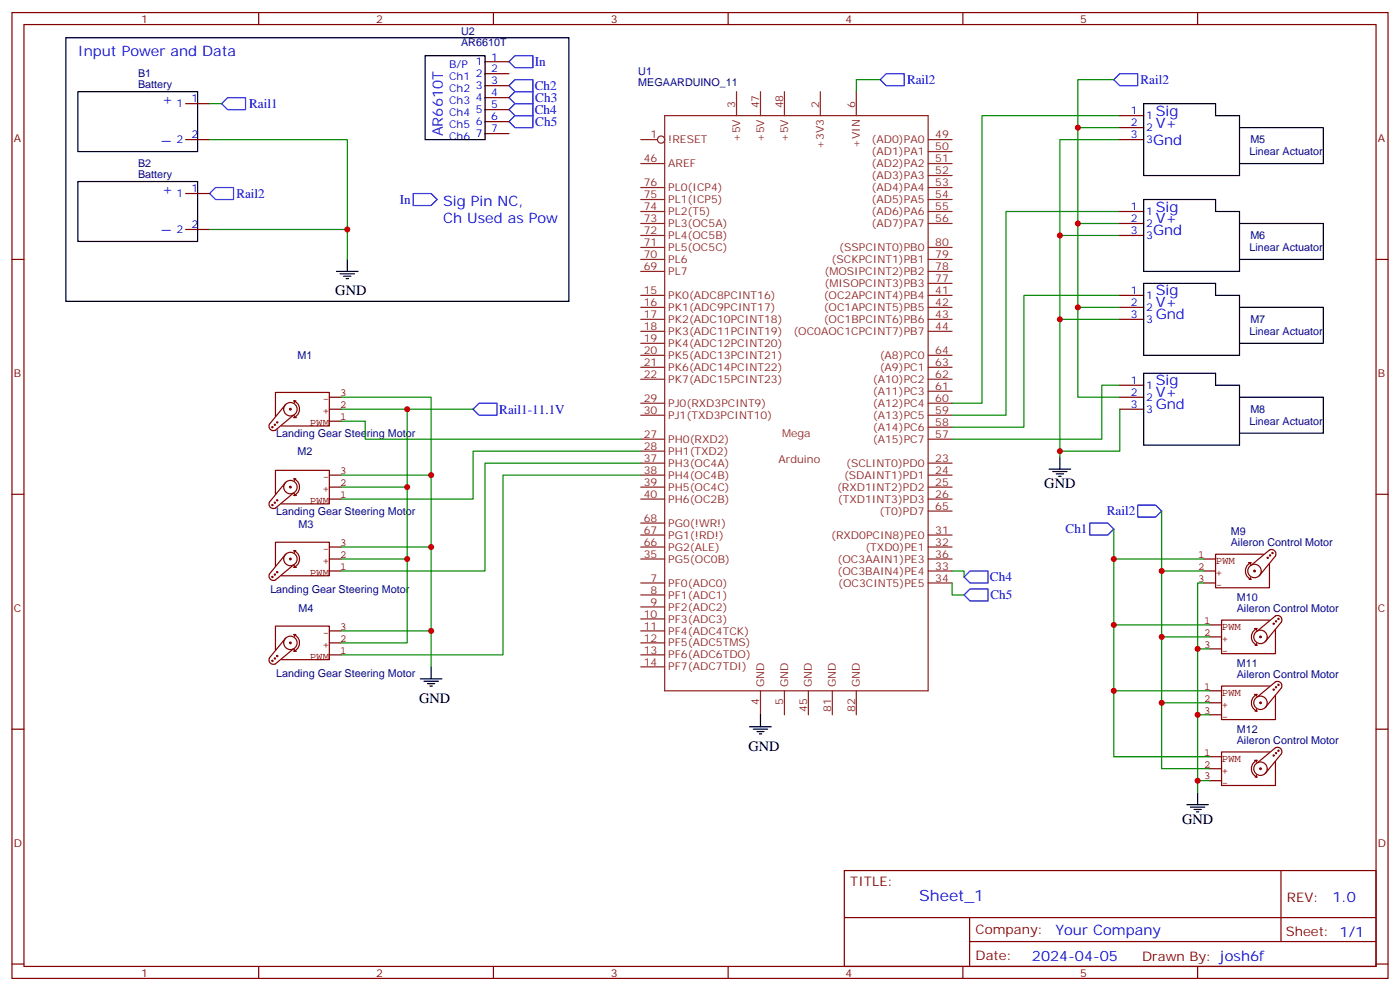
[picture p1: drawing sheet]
<svg xmlns="http://www.w3.org/2000/svg" width="412mm" height="292mm" viewBox="0 0 412 292" stroke-linecap="round" stroke-linejoin="round" font-family="sans-serif">
<g fill="none" stroke="#870000" stroke-width=".35">
<path d="M3.5 3.7h405.4v284.3h-405.4zM7.1 7.2h398.2v277.3h-398.2zM76.2 3.7v3.5M142.9 18.2h7M145.3 3.7v3.5M214.5 3.7v3.5M283.6 3.7v3.5M352.8 3.7v3.5M54.7 30.5h7M142.9 39.3h7M142.9 35.8h7M142.9 32.3h7"/>
<path d="M142.9 28.8h7M142.9 25.2h7M142.9 21.7h7M329.8 34h7.1M329.8 37.6h7.1M54.7 41.1h7M54.7 57h7M329.8 41.1h7.1M3.5 76.4h3.6M54.7 67.6h7M329.8 62.3h7.1M329.8 65.8h7.1"/>
<path d="M329.8 69.3h7.1M405.3 76.4h3.6M329.8 87h7.1M329.8 90.5h7.1M329.8 94h7.1M329.8 113.4h7.1M329.8 116.9h7.1M329.8 120.5h7.1M3.5 145.5h3.6M405.3 145.5h3.6M3.5 214.7h3.6M405.3 214.7h3.6"/>
<path d="M248.7 256.3h156.6v28.2h-156.6zM377.3 256.3v20.9M248.7 270.1h156.5M285.6 277.2h119.6M285.6 270.1v14.2M3.5 283.8h3.6M76.2 284.5v3.5M145.3 284.5v3.5M214.5 284.5v3.5M283.6 284.5v3.5M352.8 284.5v3.5M405.3 283.8h3.6"/>
</g>
<g fill="none" stroke="#8c2424" stroke-width=".35">
<path d="M195.8 34h77.6v169.4h-77.6zM217 27v7M224 27v7M231.1 27v7M241.7 27v7M252.2 27v7M188.7 58.7h7.1M188.7 55.2h7.1M188.7 48.2h7.1M188.7 41.1h5M273.4 58.7h7.1M273.4 55.2h7.1"/>
<path d="M273.4 51.7h7.1M273.4 48.2h7.1M273.4 44.6h7.1M273.4 41.1h7.1M188.7 65.8h7.1M188.7 62.3h7.1M188.7 76.4h7.1M188.7 72.8h7.1M188.7 69.3h7.1M188.7 79.9h7.1M273.4 65.8h7.1M273.4 62.3h7.1"/>
<path d="M273.4 76.4h7.1M273.4 72.8h7.1M273.4 79.9h7.1M188.7 87h7.1M188.7 90.5h7.1M188.7 94h7.1M188.7 97.5h7.1M273.4 83.4h7.1M273.4 87h7.1M273.4 90.5h7.1M273.4 94h7.1M273.4 97.5h7.1"/>
<path d="M188.7 118.7h7.1M188.7 101.1h7.1M188.7 104.6h7.1M188.7 108.1h7.1M188.7 111.7h7.1M273.4 118.7h7.1M273.4 104.6h7.1M273.4 108.1h7.1M273.4 111.7h7.1M273.4 115.2h7.1M188.7 129.3h7.1M188.7 132.8h7.1"/>
<path d="M188.7 139.9h7.1M188.7 122.2h7.1M188.7 136.3h7.1M273.4 129.3h7.1M273.4 139.9h7.1M273.4 122.2h7.1M273.4 125.8h7.1M273.4 136.3h7.1M188.7 143.4h7.1M188.7 146.9h7.1M188.7 157.5h7.1M188.7 154h7.1"/>
<path d="M273.4 143.4h7.1M273.4 146.9h7.1M273.4 150.5h7.1M273.4 157.5h7.1M188.7 171.6h7.1M188.7 178.7h7.1M188.7 175.2h7.1M188.7 161h7.1M188.7 164.6h7.1M273.4 171.6h7.1M273.4 161h7.1M273.4 164.6h7.1"/>
<path d="M273.4 168.1h7.1M188.7 185.7h7.1M188.7 182.2h7.1M188.7 189.3h7.1M188.7 192.8h7.1M188.7 196.3h7.1M224 203.4v7M231.1 203.4v7M238.1 203.4v7M245.2 203.4v7M252.2 203.4v7"/>
<circle cx="194.7" cy="41.1" r="1.06"/>
</g>
<g fill="none" stroke="#000" stroke-width=".35">
<path d="M19.4 11.1h148.2v77.6h-148.2zM125.2 16.4h17.7v24.7h-17.7zM22.9 27h35.3v17.6h-35.3zM336.9 30.5h21.2v3.5h7v17.7h-28.2zM365.1 37.6h24.7v10.6h-24.7M22.9 53.4h35.3v17.7h-35.3zM336.9 58.7h21.2v3.6h7v17.6h-28.2zM99.1 79.9h6.4M102.3 76.4v3.5M365.1 65.8h24.7v10.6h-24.7M100.2 80.6h4.2M101.2 81.3h2.2"/>
<path d="M102 82h.7M336.9 83.4h21.2v3.6h7v17.6h-28.2zM365.1 90.5h24.7v10.6h-24.7M336.9 109.9h21.2v3.5h7v17.7h-28.2zM365.1 116.9h24.7v10.6h-24.7M309 138.1h6.4M310.1 138.8h4.2M311.1 139.5h2.2M312.2 134.6v3.5M311.9 140.2h.7M123.8 199.8h6.4M127 196.3v3.5"/>
<path d="M124.9 200.6h4.2M125.9 201.3h2.2M126.6 202h.8M220.8 214h6.4M221.9 214.7h4.2M223 215.4h2.1M223.7 216.1h.7M224 210.4v3.6M349.6 236.9h6.4M350.7 237.6h4.2M351.7 238.3h2.1M352.4 239h.7"/>
<path d="M352.8 233.4v3.5"/>
</g>
<g fill="none" stroke="#00f" stroke-width=".35">
<path d="M149.9 18.2l1.8-1.8h5.3v3.5h-5.3zM67 28.8h5.3v3.5h-5.3l-1.7-1.8zM149.9 25.2l1.8-1.7h5.3v3.5h-5.3zM149.9 28.8l1.8-1.8h5.3v3.5h-5.3zM149.9 35.8l1.8-1.8h5.3v3.6h-5.3zM151.7 30.5h5.3v3.5h-5.3l-1.8-1.7zM259.3 23.5l1.8-1.8h5.2v3.5h-5.2zM329.8 21.7h5.3v3.5h-5.3l-1.7-1.7zM61.7 57l1.8-1.8h5.3v3.5h-5.3zM121.7 57h5.3l1.8 1.7-1.8 1.8h-5.3zM139.3 120.5l1.8-1.8h5.3v3.5h-5.3zM321 154h5.3l1.8 1.8-1.8 1.7h-5.3z"/>
<path d="M335.1 148.7h5.3l1.8 1.8-1.8 1.7h-5.3zM284 169.9l1.8-1.8h5.2v3.5h-5.2zM284 175.2l1.8-1.8h5.2v3.5h-5.2z"/>
</g>
<g fill="none" stroke="#850000" stroke-width=".35">
<path d="M84.1 119.1l-4.7 5.8a1.31 1.31 0 0 0 .2 1.5 1.31 1.31 0 0 0 1.5 .2l5.3-4.4M86.6 118a2.68 2.68 0 0 1 1.6 2.5 2.68 2.68 0 0 1-1.6 2.4M86.6 118h.5M86.6 118l.2 .5M97 116.9h3.5M80.1 125.6l.3 .2-.1 .1-.2-.1M80.8 124.9l.3 .2-.1 .1-.2-.1M81.1 122.6v-7.1h15.9v9.9h-14.1M81.5 124.2l.3 .2-.1 .1-.2-.1M83.6 120.3a1.98 1.98 0 0 1 3-1.5 1.98 1.98 0 0 1-.1 3.4 1.98 1.98 0 0 1-2.9-1.7M85.4 120.3l.4 .2-.3 .2-.2-.2M86.6 122.9h.7"/>
<path d="M86.8 122.4l-.2 .5M97 124h3.5M97 120.5h3.5M97 139.9h3.5M80.1 148.6l.3 .1-.1 .2-.2-.2M80.8 147.9l.3 .1-.1 .2-.2-.2M81.1 145.5v-7h15.9v9.8h-14.1M81.5 147.2l.3 .1-.1 .2-.2-.2M83.6 143.2a1.98 1.98 0 0 1 3-1.5 1.98 1.98 0 0 1-.1 3.4 1.98 1.98 0 0 1-2.9-1.7M84.1 142l-4.7 5.8a1.31 1.31 0 0 0 .2 1.5 1.31 1.31 0 0 0 1.5 .3l5.3-4.4M85.4 143.2l.4 .2-.3 .3-.2-.3M86.6 140.9a2.68 2.68 0 0 1 1.6 2.5 2.68 2.68 0 0 1-1.6 2.5"/>
<path d="M86.6 140.9h.5M86.6 140.9l.2 .6M86.6 145.9h.7M86.8 145.3l-.2 .6M97 146.9h3.5M97 143.4h3.5M80.1 169.7l.3 .2-.1 .1-.2-.1M80.8 169l.3 .2-.1 .1-.2-.1M81.1 166.7v-7.1h15.9v9.9h-14.1M81.5 168.3l.3 .2-.1 .1-.2-.1M83.6 164.4a1.98 1.98 0 0 1 3-1.5 1.98 1.98 0 0 1-.1 3.4 1.98 1.98 0 0 1-2.9-1.7M84.1 163.2l-4.7 5.8a1.31 1.31 0 0 0 .2 1.5 1.31 1.31 0 0 0 1.5 .2l5.3-4.4"/>
<path d="M85.4 164.4l.4 .2-.3 .2-.2-.2M86.6 162.1a2.68 2.68 0 0 1 1.6 2.5 2.68 2.68 0 0 1-1.6 2.4M86.6 162.1h.5M86.6 162.1l.2 .5M86.6 167h.7M86.8 166.5l-.2 .5M97 168.1h3.5M97 164.6h3.5M97 161h3.5M354.5 168.1h3.6M354.5 164.6h3.6M354.5 171.6h3.6"/>
<path d="M367.8 165.6h.7M367.9 170.6h.6M368.3 170l.2 .6M368.5 165.6l-.2 .6M368.5 165.6a2.68 2.68 0 0 0-1.6 2.5 2.68 2.68 0 0 0 1.6 2.5M368.7 166.3l5.2-4.4a1.31 1.31 0 0 1 1.6 .3 1.31 1.31 0 0 1 .2 1.5l-4.8 5.8M369.8 168.1l-.3-.2-.2 .2 .4 .2M371.5 168.1a1.98 1.98 0 0 0-2.9-1.7 1.98 1.98 0 0 0-.1 3.4 1.98 1.98 0 0 0 3-1.5M372.2 163.2h-14.1v9.8h15.8v-7M373.6 164.2l-.2-.2-.2 .2 .3 .1M374.3 163.5l-.2-.2-.2 .2 .4 .1M375 162.8l-.2-.2-.2 .2 .4 .1"/>
<path d="M80.1 194.4l.3 .2-.1 .1-.2-.1M80.8 193.7l.3 .2-.1 .1-.2-.1M81.1 191.4v-7.1h15.9v9.9h-14.1M81.5 193l.3 .1-.1 .2-.2-.2M83.6 189.1a1.98 1.98 0 0 1 3-1.5 1.98 1.98 0 0 1-.1 3.4 1.98 1.98 0 0 1-2.9-1.7M84.1 187.9l-4.7 5.8a1.31 1.31 0 0 0 .2 1.5 1.31 1.31 0 0 0 1.5 .2l5.3-4.4M85.4 189.1l.4 .2-.3 .2-.2-.2M86.6 186.8a2.68 2.68 0 0 1 1.6 2.5 2.68 2.68 0 0 1-1.6 2.4M86.6 186.8h.5M86.6 186.8l.2 .5M86.6 191.7h.7M86.8 191.2l-.2 .5"/>
<path d="M97 192.8h3.5M97 189.3h3.5M97 185.7h3.5M356.3 184h3.5M356.3 187.5h3.5M356.3 191h3.5M369.5 185h.7M369.7 190h.5M370.1 189.4l.1 .6M370.2 185l-.1 .6M370.2 185a2.68 2.68 0 0 0-1.6 2.5 2.68 2.68 0 0 0 1.6 2.5M370.4 185.7l5.3-4.4a1.31 1.31 0 0 1 1.5 .3 1.31 1.31 0 0 1 .3 1.5l-4.8 5.8"/>
<path d="M371.5 187.5l-.2-.2-.2 .2 .4 .2M373.3 187.5a1.98 1.98 0 0 0-2.9-1.7 1.98 1.98 0 0 0-.2 3.4 1.98 1.98 0 0 0 3.1-1.5M373.9 182.6h-14.1v9.8h15.9v-7M375.4 183.6l-.2-.2-.2 .2 .3 .1M376.1 182.9l-.2-.2-.2 .2 .3 .1M376.8 182.2l-.2-.2-.2 .2 .3 .1M356.3 203.4h3.5M356.3 206.9h3.5M356.3 210.4h3.5M369.5 204.4h.7M369.7 209.4h.5M370.1 208.8l.1 .6"/>
<path d="M370.2 204.4l-.1 .6M370.2 204.4a2.68 2.68 0 0 0-1.6 2.5 2.68 2.68 0 0 0 1.6 2.5M370.4 205.1l5.3-4.4a1.31 1.31 0 0 1 1.5 .3 1.31 1.31 0 0 1 .3 1.5l-4.8 5.8M371.5 206.9l-.2-.2-.2 .2 .4 .2M373.3 206.9a1.98 1.98 0 0 0-2.9-1.7 1.98 1.98 0 0 0-.2 3.4 1.98 1.98 0 0 0 3.1-1.5M373.9 202h-14.1v9.8h15.9v-7M375.4 203l-.2-.2-.2 .2 .3 .1M376.1 202.3l-.2-.2-.2 .2 .3 .1M376.8 201.6l-.2-.2-.2 .2 .3 .1M356.3 222.8h3.5M356.3 226.3h3.5M356.3 229.8h3.5"/>
<path d="M369.5 223.8h.7M369.7 228.8h.5M370.1 228.2l.1 .6M370.2 223.8l-.1 .6M370.2 223.8a2.68 2.68 0 0 0-1.6 2.5 2.68 2.68 0 0 0 1.6 2.5M370.4 224.5l5.3-4.4a1.31 1.31 0 0 1 1.5 .3 1.31 1.31 0 0 1 .3 1.5l-4.8 5.8M371.5 226.3l-.2-.2-.2 .2 .4 .2M373.3 226.3a1.98 1.98 0 0 0-2.9-1.7 1.98 1.98 0 0 0-.2 3.4 1.98 1.98 0 0 0 3.1-1.5M373.9 221.4h-14.1v9.8h15.9v-7M375.4 222.4l-.2-.2-.2 .2 .3 .1M376.1 221.7l-.2-.2-.2 .2 .3 .1M376.8 221l-.2-.2-.2 .2 .3 .1"/>
</g>
<g fill="none" stroke="#008700" stroke-width=".35">
<path d="M61.7 30.5h3.6M259.3 23.5h-7.1v3.5M317.5 37.6h12.3M328.1 23.5h-10.6v93.4h12.3M329.8 34h-40.5v84.7h-8.8M61.7 41.1h40.6v26.5M329.8 41.1h-17.6v93.5M61.7 67.6h40.6v8.8M312.2 69.3h17.6M317.5 65.8h12.3M329.8 62.3h-33.5v59.9h-15.8M312.2 94h17.6"/>
<path d="M317.5 90.5h12.3M329.8 87h-28.2v38.8h-21.1M100.5 116.9h26.5v23M329.8 113.4h-5.2v15.9h-44.1M100.5 124h7.1v5.3h81.1M100.5 139.9h26.5v21.1M100.5 120.5h19.4M139.3 120.5h-19.4v68.8h-19.4M188.7 132.8h-49.4v14.1h-38.8M188.7 136.3h-45.8v31.8h-42.4M188.7 139.9h-40.5v52.9h-47.7M329.8 120.5v12.3h-17.6"/>
<path d="M100.5 143.4h19.4M328.1 155.8v67h28.2M342.2 150.5v75.8h14.1M100.5 161h26.5v24.7M100.5 164.6h19.4M280.5 168.1h3.5v1.8M280.5 171.6v3.6h3.5M328.1 164.6h26.4M342.2 168.1h12.3M354.5 171.6h-1.7v61.8M100.5 185.7h26.5v10.6M328.1 184h28.2"/>
<path d="M342.2 187.5h14.1M352.8 191h3.5M328.1 203.4h28.2M342.2 206.9h14.1M352.8 210.4h3.5M352.8 229.8h3.5"/>
</g>
<g fill="#c00">
<circle cx="119.9" cy="120.5" r=".88"/>
<circle cx="119.9" cy="143.4" r=".88"/>
<circle cx="119.9" cy="164.6" r=".88"/>
<circle cx="127" cy="139.9" r=".88"/>
<circle cx="127" cy="161" r=".88"/>
<circle cx="127" cy="185.7" r=".88"/>
<circle cx="317.5" cy="90.5" r=".88"/>
<circle cx="317.5" cy="65.8" r=".88"/>
<circle cx="317.5" cy="37.6" r=".88"/>
<circle cx="102.3" cy="67.6" r=".88"/>
<circle cx="312.2" cy="94" r=".88"/>
<circle cx="312.2" cy="69.3" r=".88"/>
<circle cx="312.2" cy="132.8" r=".88"/>
<circle cx="328.1" cy="203.4" r=".88"/>
<circle cx="328.1" cy="164.6" r=".88"/>
<circle cx="328.1" cy="184" r=".88"/>
<circle cx="342.2" cy="206.9" r=".88"/>
<circle cx="342.2" cy="187.5" r=".88"/>
<circle cx="342.2" cy="168.1" r=".88"/>
<circle cx="352.8" cy="229.8" r=".88"/>
<circle cx="352.8" cy="210.4" r=".88"/>
<circle cx="352.8" cy="191" r=".88"/>
</g>
<text font-size="4.6" fill="#00f" x="270.8" y="265.3">Sheet_1</text>
<g font-size="4.2" fill="#00f">
<text x="22.9" y="16.4">Input Power and Data</text>
<text x="47.6" y="30.5">+</text>
<text x="340.4" y="34">Sig</text>
<text x="47.6" y="41.1">_</text>
<text x="130.4" y="40.2" transform="rotate(-90 130.4 40.2)">AR6610T</text>
<text x="340.4" y="37.6">V+</text>
<text x="339.7" y="42.7">Gnd</text>
<text x="47.6" y="57">+</text>
<text x="130.5" y="60.5">Sig Pin NC,</text>
<text x="130.5" y="65.8">Ch Used as Pow</text>
<text x="340.4" y="65.8">V+</text>
<text x="340.4" y="62.3">Sig</text>
<text x="47.6" y="67.6">_</text>
<text x="339.7" y="69.2">Gnd</text>
<text x="340.4" y="87">Sig</text>
<text x="340.4" y="90.5">V+</text>
<text x="340.4" y="94">Gnd</text>
<text x="340.4" y="113.4">Sig</text>
<text x="340.4" y="116.9">V+</text>
<text x="340.4" y="120.5">Gnd</text>
<text x="392.5" y="265.6">1.0</text>
<text x="310.9" y="275.1">Your Company</text>
<text x="304" y="282.9">2024-04-05</text>
</g>
<g font-size="4.2">
<text x="98.8" y="87">GND</text>
<text x="307.6" y="143.8">GND</text>
<text x="123.5" y="206.9">GND</text>
<text x="220.5" y="221">GND</text>
<text x="348.2" y="242.5">GND</text>
</g>
<g font-size="3.9" fill="#00f">
<text x="157.6" y="19.5">In</text>
<text x="157.6" y="26.6">Ch2</text>
<text x="267.2" y="24.8">Rail2</text>
<text x="336" y="24.8">Rail2</text>
<text x="73.4" y="31.8">Rail1</text>
<text x="157.6" y="33.6">Ch4</text>
<text x="157.7" y="30.1">Ch3</text>
<text x="157.7" y="37.1">Ch5</text>
<text x="69.6" y="58.3">Rail2</text>
<text x="117.8" y="59.9">In</text>
<text x="147.1" y="121.8">Rail1-11.1V</text>
<text x="326.1" y="151.6">Rail2</text>
<text x="313.9" y="157">Ch1</text>
<text x="291.6" y="171.2">Ch4</text>
<text x="291.7" y="176.5">Ch5</text>
</g>
<g font-size="3.9" fill="#800">
<text x="250.5" y="260.9">TITLE:</text>
<text x="379.1" y="265.6">REV:</text>
<text x="287.4" y="275.1">Company:</text>
<text x="378.7" y="275.7">Sheet: 1/1</text>
<text x="287.4" y="282.8">Date:</text>
<text x="336.4" y="282.8">Drawn By: josh6f</text>
</g>
<g font-size="3.2" fill="#800">
<text x="41.6" y="6.7">1</text>
<text x="110.8" y="6.7">2</text>
<text x="179.9" y="6.7">3</text>
<text x="249.1" y="6.7">4</text>
<text x="318.2" y="6.7">5</text>
<text x="4.1" y="41.8">A</text>
<text x="405.9" y="41.8">A</text>
<text x="4.1" y="110.9">B</text>
<text x="405.9" y="110.9">B</text>
<text x="4.1" y="180.1">C</text>
<text x="405.9" y="180.1">C</text>
<text x="4.1" y="249.2">D</text>
<text x="405.9" y="249.2">D</text>
<text x="41.6" y="287.5">1</text>
<text x="110.8" y="287.5">2</text>
<text x="179.9" y="287.5">3</text>
<text x="249.1" y="287.5">4</text>
<text x="318.2" y="287.5">5</text>
</g>
<g font-size="3.2" fill="#000080">
<text x="135.8" y="10.3">U2</text>
<text x="135.8" y="13.5">AR6610T</text>
<text x="40.7" y="22.6">B1</text>
<text x="188" y="22">U1</text>
<text x="40.7" y="25.8">Battery</text>
<text x="188" y="25.2">MEGAARDUINO_11</text>
<text x="368.1" y="45.8">Linear Actuator</text>
<text x="368.3" y="42.2">M5</text>
<text x="40.7" y="52.3">Battery</text>
<text x="40.7" y="49.1">B2</text>
<text x="368.3" y="70.5">M6</text>
<text x="368.1" y="74">Linear Actuator</text>
<text x="368.3" y="95.1">M7</text>
<text x="368.1" y="98.7">Linear Actuator</text>
<text x="87.7" y="105.8">M1</text>
<text x="368.1" y="125.1">Linear Actuator</text>
<text x="368.3" y="121.6">M8</text>
<text x="81.4" y="128.7">Landing Gear Steering Motor</text>
<text x="87.7" y="134">M2</text>
<text x="81.4" y="151.6">Landing Gear Steering Motor</text>
<text x="88" y="155.4">M3</text>
<text x="362.6" y="160.7">Aileron Control Motor</text>
<text x="362.6" y="157.5">M9</text>
<text x="79.6" y="174.6">Landing Gear Steering Motor</text>
<text x="364.3" y="176.9">M10</text>
<text x="88" y="180.1">M4</text>
<text x="364.3" y="180.1">Aileron Control Motor</text>
<text x="364.3" y="196.3">M11</text>
<text x="81.4" y="199.3">Landing Gear Steering Motor</text>
<text x="364.3" y="199.5">Aileron Control Motor</text>
<text x="364.3" y="215.7">M12</text>
<text x="364.3" y="218.9">Aileron Control Motor</text>
</g>
<g font-size="3.2" fill="#00f">
<text x="144.6" y="17.8">1</text>
<text x="132.3" y="23.5">Ch1</text>
<text x="132.3" y="19.9">B/P</text>
<text x="140.2" y="22.8">2</text>
<text x="140.2" y="19.2">1</text>
<text x="144.6" y="21.3">2</text>
<text x="132.3" y="27">Ch2</text>
<text x="140.2" y="29.8">4</text>
<text x="140.2" y="26.3">3</text>
<text x="144.6" y="28.4">4</text>
<text x="144.6" y="24.9">3</text>
<text x="52" y="31.6">1</text>
<text x="56.4" y="30.2">1</text>
<text x="132.3" y="34">Ch4</text>
<text x="132.3" y="30.5">Ch3</text>
<text x="140.2" y="33.3">5</text>
<text x="144.6" y="35.5">6</text>
<text x="144.6" y="31.9">5</text>
<text x="333.1" y="33.7">1</text>
<text x="337.6" y="35.1">1</text>
<text x="56.4" y="40.7">2</text>
<text x="132.3" y="41.1">Ch6</text>
<text x="132.3" y="37.6">Ch5</text>
<text x="140.2" y="40.4">7</text>
<text x="140.2" y="36.9">6</text>
<text x="144.6" y="39">7</text>
<text x="333.1" y="37.2">2</text>
<text x="333.1" y="40.7">3</text>
<text x="337.6" y="38.6">2</text>
<text x="52" y="42.2">2</text>
<text x="337.6" y="42.2">3</text>
<text x="52" y="58">1</text>
<text x="56.4" y="56.6">1</text>
<text x="333.1" y="61.9">1</text>
<text x="333.1" y="65.4">2</text>
<text x="337.6" y="63.3">1</text>
<text x="52" y="68.6">2</text>
<text x="56.4" y="67.2">2</text>
<text x="333.1" y="69">3</text>
<text x="337.6" y="66.9">2</text>
<text x="337.6" y="70.4">3</text>
<text x="333.1" y="86.6">1</text>
<text x="337.6" y="88">1</text>
<text x="333.1" y="90.1">2</text>
<text x="333.1" y="93.7">3</text>
<text x="337.6" y="91.5">2</text>
<text x="337.6" y="95.1">3</text>
<text x="333.1" y="113.1">1</text>
<text x="333.1" y="116.6">2</text>
<text x="337.6" y="114.5">1</text>
<text x="337.6" y="118">2</text>
<text x="333.1" y="120.1">3</text>
<text x="337.6" y="121.5">3</text>
</g>
<g font-size="3.2" fill="#8d2323">
<text x="216.6" y="31.9" transform="rotate(-90 216.6 31.9)">3</text>
<text x="223.7" y="31.9" transform="rotate(-90 223.7 31.9)">47</text>
<text x="230.7" y="31.9" transform="rotate(-90 230.7 31.9)">48</text>
<text x="241.3" y="31.9" transform="rotate(-90 241.3 31.9)">2</text>
<text x="251.9" y="31.9" transform="rotate(-90 251.9 31.9)">6</text>
<text x="191.7" y="40.7">1</text>
<text x="218" y="41.9" transform="rotate(-90 218 41.9)">+5V</text>
<text x="225.1" y="41.9" transform="rotate(-90 225.1 41.9)">+5V</text>
<text x="232.1" y="41.9" transform="rotate(-90 232.1 41.9)">+5V</text>
<text x="275.5" y="40.7">49</text>
<text x="189.6" y="47.8">46</text>
<text x="196.8" y="42.2">!RESET</text>
<text x="242.7" y="43.9" transform="rotate(-90 242.7 43.9)">+3V3</text>
<text x="253.3" y="43.6" transform="rotate(-90 253.3 43.6)">+VIN</text>
<text x="256.7" y="45.7">(AD1)PA1</text>
<text x="256.7" y="42.2">(AD0)PA0</text>
<text x="275.5" y="47.8">51</text>
<text x="275.5" y="44.3">50</text>
<text x="196.8" y="49.2">AREF</text>
<text x="256.7" y="52.7">(AD3)PA3</text>
<text x="256.7" y="49.2">(AD2)PA2</text>
<text x="275.5" y="51.3">52</text>
<text x="189.6" y="54.9">76</text>
<text x="189.6" y="58.4">75</text>
<text x="196.8" y="56.3">PL0(ICP4)</text>
<text x="196.8" y="59.8">PL1(ICP5)</text>
<text x="256.7" y="59.8">(AD5)PA5</text>
<text x="256.7" y="56.3">(AD4)PA4</text>
<text x="275.5" y="58.4">54</text>
<text x="275.5" y="54.9">53</text>
<text x="189.6" y="61.9">74</text>
<text x="189.6" y="65.4">73</text>
<text x="196.8" y="63.3">PL2(T5)</text>
<text x="256.7" y="63.3">(AD6)PA6</text>
<text x="275.5" y="65.4">56</text>
<text x="275.5" y="61.9">55</text>
<text x="189.6" y="69">72</text>
<text x="196.8" y="66.9">PL3(OC5A)</text>
<text x="196.8" y="70.4">PL4(OC5B)</text>
<text x="256.7" y="66.9">(AD7)PA7</text>
<text x="189.6" y="72.5">71</text>
<text x="189.6" y="76">70</text>
<text x="196.8" y="73.9">PL5(OC5C)</text>
<text x="196.8" y="77.4">PL6</text>
<text x="245" y="77.4">(SCKPCINT1)PB1</text>
<text x="247.2" y="73.9">(SSPCINT0)PB0</text>
<text x="275.5" y="76">79</text>
<text x="275.5" y="72.5">80</text>
<text x="189.6" y="79.6">69</text>
<text x="196.8" y="81">PL7</text>
<text x="242.9" y="81">(MOSIPCINT2)PB2</text>
<text x="275.5" y="83.1">77</text>
<text x="275.5" y="79.6">78</text>
<text x="189.6" y="86.6">15</text>
<text x="196.8" y="88">PK0(ADC8PCINT16)</text>
<text x="242.6" y="88">(OC2APCINT4)PB4</text>
<text x="242.9" y="84.5">(MISOPCINT3)PB3</text>
<text x="275.5" y="86.6">41</text>
<text x="189.6" y="90.1">16</text>
<text x="189.6" y="93.7">17</text>
<text x="196.8" y="91.5">PK1(ADC9PCINT17)</text>
<text x="196.8" y="95.1">PK2(ADC10PCINT18)</text>
<text x="242.6" y="95.1">(OC1BPCINT6)PB6</text>
<text x="242.6" y="91.5">(OC1APCINT5)PB5</text>
<text x="275.5" y="90.1">42</text>
<text x="275.5" y="93.7">43</text>
<text x="189.6" y="97.2">18</text>
<text x="189.6" y="100.7">19</text>
<text x="196.8" y="98.6">PK3(ADC11PCINT19)</text>
<text x="233.7" y="98.6">(OC0AOC1CPCINT7)PB7</text>
<text x="275.5" y="97.2">44</text>
<text x="189.6" y="104.2">20</text>
<text x="189.6" y="107.8">21</text>
<text x="196.8" y="102.1">PK4(ADC12PCINT20)</text>
<text x="196.8" y="105.7">PK5(ADC13PCINT21)</text>
<text x="259.1" y="105.7">(A8)PC0</text>
<text x="275.5" y="104.2">64</text>
<text x="275.5" y="107.8">63</text>
<text x="189.6" y="111.3">22</text>
<text x="196.8" y="109.2">PK6(ADC14PCINT22)</text>
<text x="196.8" y="112.7">PK7(ADC15PCINT23)</text>
<text x="257.1" y="112.7">(A10)PC2</text>
<text x="259.1" y="109.2">(A9)PC1</text>
<text x="275.5" y="111.3">62</text>
<text x="189.6" y="118.4">29</text>
<text x="196.8" y="119.8">PJ0(RXD3PCINT9)</text>
<text x="257.1" y="116.2">(A11)PC3</text>
<text x="257.1" y="119.8">(A12)PC4</text>
<text x="275.5" y="114.8">61</text>
<text x="275.5" y="118.4">60</text>
<text x="189.6" y="121.9">30</text>
<text x="196.8" y="123.3">PJ1(TXD3PCINT10)</text>
<text x="257.1" y="123.3">(A13)PC5</text>
<text x="275.5" y="121.9">59</text>
<text x="275.5" y="125.4">58</text>
<text x="189.6" y="128.9">27</text>
<text x="196.8" y="130.4">PH0(RXD2)</text>
<text x="230.4" y="128.6">Mega</text>
<text x="257.1" y="126.8">(A14)PC6</text>
<text x="257.1" y="130.4">(A15)PC7</text>
<text x="275.5" y="128.9">57</text>
<text x="189.6" y="132.5">28</text>
<text x="189.6" y="136">37</text>
<text x="196.8" y="133.9">PH1(TXD2)</text>
<text x="196.8" y="137.4">PH3(OC4A)</text>
<text x="229.3" y="136.3">Arduino</text>
<text x="249.3" y="137.4">(SCLINT0)PD0</text>
<text x="275.5" y="136">23</text>
<text x="189.6" y="139.5">38</text>
<text x="189.6" y="143.1">39</text>
<text x="196.8" y="140.9">PH4(OC4B)</text>
<text x="248.6" y="140.9">(SDAINT1)PD1</text>
<text x="275.5" y="139.5">24</text>
<text x="275.5" y="143.1">25</text>
<text x="189.6" y="146.6">40</text>
<text x="196.8" y="144.5">PH5(OC4C)</text>
<text x="196.8" y="148">PH6(OC2B)</text>
<text x="246.6" y="144.5">(RXD1INT2)PD2</text>
<text x="246.8" y="148">(TXD1INT3)PD3</text>
<text x="275.5" y="146.6">26</text>
<text x="189.6" y="153.6">68</text>
<text x="196.8" y="155">PG0(!WR!)</text>
<text x="259.1" y="151.5">(T0)PD7</text>
<text x="275.5" y="150.1">65</text>
<text x="189.6" y="157.2">67</text>
<text x="189.6" y="160.7">66</text>
<text x="196.8" y="158.6">PG1(!RD!)</text>
<text x="244.8" y="158.6">(RXD0PCIN8)PE0</text>
<text x="275.5" y="157.2">31</text>
<text x="275.5" y="160.7">32</text>
<text x="189.6" y="164.2">35</text>
<text x="196.8" y="162.1">PG2(ALE)</text>
<text x="196.8" y="165.6">PG5(OC0B)</text>
<text x="246.7" y="165.6">(OC3AAIN1)PE3</text>
<text x="254.9" y="162.1">(TXD0)PE1</text>
<text x="275.5" y="164.2">36</text>
<text x="275.5" y="167.7">33</text>
<text x="191.7" y="171.3">7</text>
<text x="196.8" y="172.7">PF0(ADC0)</text>
<text x="246.7" y="169.2">(OC3BAIN4)PE4</text>
<text x="246.9" y="172.7">(OC3CINT5)PE5</text>
<text x="275.5" y="171.3">34</text>
<text x="191.7" y="178.3">9</text>
<text x="191.7" y="174.8">8</text>
<text x="196.8" y="179.7">PF2(ADC2)</text>
<text x="196.8" y="176.2">PF1(ADC1)</text>
<text x="189.6" y="185.4">11</text>
<text x="189.6" y="181.9">10</text>
<text x="196.8" y="183.3">PF3(ADC3)</text>
<text x="189.6" y="188.9">12</text>
<text x="196.8" y="186.8">PF4(ADC4TCK)</text>
<text x="196.8" y="190.3">PF5(ADC5TMS)</text>
<text x="189.6" y="192.4">13</text>
<text x="189.6" y="196">14</text>
<text x="196.8" y="193.9">PF6(ADC6TDO)</text>
<text x="196.8" y="197.4">PF7(ADC7TDI)</text>
<text x="225.1" y="202.3" transform="rotate(-90 225.1 202.3)">GND</text>
<text x="232.1" y="202.3" transform="rotate(-90 232.1 202.3)">GND</text>
<text x="239.2" y="202.3" transform="rotate(-90 239.2 202.3)">GND</text>
<text x="246.2" y="202.3" transform="rotate(-90 246.2 202.3)">GND</text>
<text x="253.3" y="202.3" transform="rotate(-90 253.3 202.3)">GND</text>
<text x="223.7" y="207.5" transform="rotate(-90 223.7 207.5)">4</text>
<text x="230.7" y="207.5" transform="rotate(-90 230.7 207.5)">5</text>
<text x="237.8" y="209.5" transform="rotate(-90 237.8 209.5)">45</text>
<text x="244.8" y="209.5" transform="rotate(-90 244.8 209.5)">81</text>
<text x="251.9" y="209.5" transform="rotate(-90 251.9 209.5)">82</text>
</g>
<g font-size="3.2" fill="#840000">
<text x="95.1" y="118.4">-</text>
<text x="100.2" y="116.6">3</text>
<text x="91.3" y="125.5">PWM</text>
<text x="95.1" y="122">+</text>
<text x="100.2" y="123.6">1</text>
<text x="100.2" y="120.1">2</text>
<text x="95.1" y="141.4">-</text>
<text x="100.2" y="143.1">2</text>
<text x="100.2" y="139.5">3</text>
<text x="91.3" y="148.4">PWM</text>
<text x="95.1" y="144.9">+</text>
<text x="100.2" y="146.6">1</text>
<text x="100.2" y="160.7">3</text>
<text x="95.1" y="166.1">+</text>
<text x="95.1" y="162.5">-</text>
<text x="100.2" y="167.7">1</text>
<text x="100.2" y="164.2">2</text>
<text x="353" y="164.2">1</text>
<text x="353" y="167.7">2</text>
<text x="358.1" y="166.1">PWM</text>
<text x="91.3" y="169.6">PWM</text>
<text x="353" y="171.3">3</text>
<text x="358.1" y="169.6">+</text>
<text x="358.1" y="173.1">-</text>
<text x="100.2" y="185.4">3</text>
<text x="354.8" y="183.6">1</text>
<text x="359.9" y="185.5">PWM</text>
<text x="95.1" y="190.8">+</text>
<text x="95.1" y="187.2">-</text>
<text x="100.2" y="188.9">2</text>
<text x="354.8" y="187.1">2</text>
<text x="354.8" y="190.7">3</text>
<text x="359.9" y="189">+</text>
<text x="91.3" y="194.3">PWM</text>
<text x="100.2" y="192.4">1</text>
<text x="359.9" y="192.5">-</text>
<text x="354.8" y="203">1</text>
<text x="354.8" y="206.6">2</text>
<text x="359.9" y="204.9">PWM</text>
<text x="359.9" y="208.4">+</text>
<text x="354.8" y="210.1">3</text>
<text x="359.9" y="211.9">-</text>
<text x="354.8" y="222.4">1</text>
<text x="354.8" y="226">2</text>
<text x="359.9" y="224.3">PWM</text>
<text x="359.9" y="227.8">+</text>
<text x="354.8" y="229.5">3</text>
<text x="359.9" y="231.3">-</text>
</g>
</svg>
